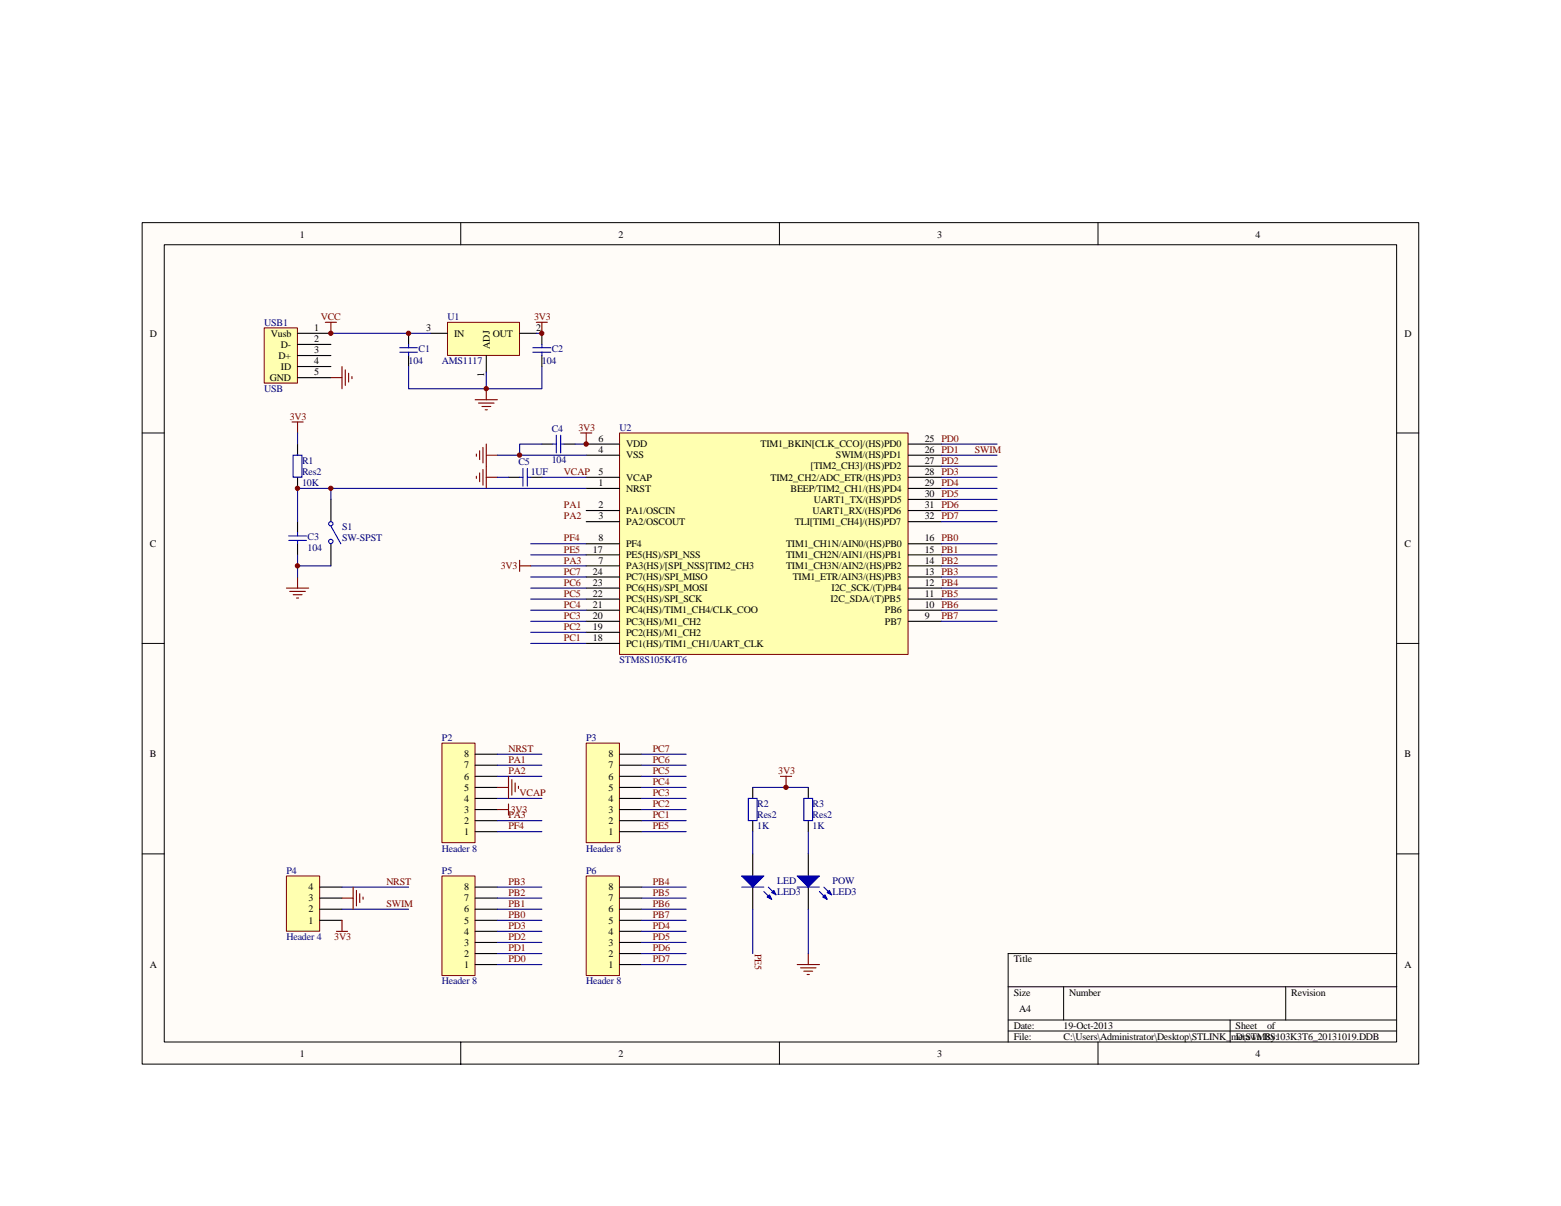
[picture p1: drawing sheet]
<svg xmlns="http://www.w3.org/2000/svg" width="279mm" height="216mm" viewBox="0 0 279 216" stroke-linecap="round" stroke-linejoin="round" font-family="sans-serif">
<path d="M25.4 39.9h228.5v150.6h-228.5z" fill="#fffcf8"/>
<g fill="none" stroke="#000" stroke-width=".18">
<path d="M25.4 39.9h228.5v150.6h-228.5zM82.5 39.9v3.9M139.5 39.9v3.9M196.5 39.9v3.9M29.4 43.8h220.6v142.7h-220.6zM25.4 77.5h4M250 77.5h4M25.4 115.2h4M250 115.2h4M25.4 152.9h4M250 152.9h4M180.4 176.7h69.6"/>
<path d="M190.4 176.7v5.9M230.1 176.7v5.9M250 170.7h-69.6v15.9M82.5 186.6v3.9M139.5 186.6v3.9M180.4 182.6h69.6M180.4 184.6h69.6M196.5 186.6v3.9M220.2 182.6v4"/>
</g>
<path d="M73.1 59.7v2M53.3 79.5v2M73.1 63.6v2M53.3 85.4v2" fill="none" stroke="#000" stroke-width=".2"/>
<path d="M71.5 63.1h3.2M71.5 62.3h3.2M73.1 61.7v.6M73.1 63.1v.5M52.5 81.5h1.5v3.9h-1.5z" fill="none" stroke="#00f" stroke-width=".2"/>
<path d="M110.9 77.5h51.6v39.7h-51.6z" fill="#ffffb0"/>
<path d="M110.9 77.5h51.6v39.7h-51.6z" fill="none" stroke="#800000" stroke-width=".18"/>
<g fill="none" stroke="#000" stroke-width=".2">
<path d="M104.9 79.5h6M162.6 79.5h5.9M104.9 81.5h6M104.9 85.4h6M104.9 87.4h6M104.9 91.4h6M104.9 93.4h6M104.9 97.3h6M104.9 99.3h6M162.6 81.5h5.9M162.6 85.4h5.9M162.6 87.4h5.9"/>
<path d="M162.6 91.4h5.9M162.6 93.4h5.9M162.6 97.3h5.9M162.6 99.3h5.9M162.6 83.5h5.9M162.6 89.4h5.9M104.9 101.3h6M104.9 111.2h6M104.9 109.2h6M104.9 107.3h6M104.9 105.3h6M104.9 103.3h6"/>
<path d="M104.9 115.2h6M104.9 113.2h6M162.6 101.3h5.9M162.6 111.2h5.9M162.6 109.2h5.9M162.6 107.3h5.9M162.6 105.3h5.9M162.6 103.3h5.9"/>
</g>
<path d="M80.1 57.7h12.9v5.9h-12.9z" fill="#ffffb0"/>
<path d="M80.1 57.7h12.9v5.9h-12.9z" fill="none" stroke="#800000" stroke-width=".18"/>
<path d="M77.1 59.7h3M93 59.7h3M87 63.6v3M59.2 89.4v4M59.2 97.3v4M144.7 152.9v3.9M144.7 158.8v4" fill="none" stroke="#000" stroke-width=".2"/>
<g fill="none" stroke="#00f" stroke-width=".2">
<path d="M59.2 94.2l1.8 3.1M142.7 158.8h4M146.7 159.6l1.3 1.4M147.4 158.8l1.4 1.4"/>
<circle cx="59.2" cy="96.9" r=".39"/>
<circle cx="59.2" cy="93.8" r=".39"/>
</g>
<g fill="#00f" stroke="#00f" stroke-width=".2">
<path d="M142.7 156.8h4l-2 2z"/>
<path d="M147.7 160.2l.3 .8-.7-.4z"/>
<path d="M148 159.8l.4-.4 .4 .8z"/>
</g>
<path d="M51.3 156.8h5.9v9.9h-5.9z" fill="#ffffb0"/>
<path d="M51.3 156.8h5.9v9.9h-5.9z" fill="none" stroke="#800000" stroke-width=".18"/>
<path d="M57.2 158.8h4M57.2 164.8h4M57.2 162.8h4M57.2 160.8h4" fill="none" stroke="#000" stroke-width=".2"/>
<path d="M79.1 133.1h5.9v17.8h-5.9z" fill="#ffffb0"/>
<path d="M79.1 133h5.9v17.9h-5.9z" fill="none" stroke="#800000" stroke-width=".18"/>
<path d="M85 139h4M85 137h4M85 135h4M85 148.9h4M85 146.9h4M85 144.9h4M85 142.9h4M85 141h4" fill="none" stroke="#000" stroke-width=".2"/>
<path d="M47.3 58.7h5.9v9.9h-5.9z" fill="#ffffb0"/>
<path d="M47.3 58.7h5.9v9.9h-5.9z" fill="none" stroke="#800000" stroke-width=".18"/>
<g fill="none" stroke="#000" stroke-width=".2">
<path d="M53.3 59.7h5.9M97 59.7v2M53.3 61.7h5.9M53.3 63.6h5.9M53.3 65.6h5.9M53.3 67.6h5.9M97 79.5h2M97 63.6v2M100.9 79.5h2M53.3 93.4v2M53.3 97.3v2M91 85.4h2"/>
<path d="M95 85.4h2M134.7 141v1.9M134.7 146.9v2M134.7 152.9v3.9M134.7 158.8v4M144.7 141v1.9M144.7 146.9v2"/>
</g>
<g fill="none" stroke="#000080" stroke-width=".2">
<path d="M59.2 59.7h17.9M96 59.7h1M53.3 77.5v2M73.1 65.6v4h23.9v-4M87 66.6v3M97 79.5h-4v2M102.9 79.5h2M168.5 79.5h10M53.3 99.3v4M89 85.4h2M89 81.5h15.9M95 97.3h9.9"/>
<path d="M95 99.3h9.9M97 85.4h7.9M168.5 97.3h10M168.5 99.3h10M168.5 81.5h10M168.5 83.5h10M168.5 85.4h10M168.5 87.4h10M168.5 89.4h10M168.5 91.4h10M168.5 93.4h10M53.3 101.3h5.9"/>
<path d="M95 101.3h9.9M95 103.3h9.9M95 105.3h9.9M95 107.3h9.9M95 109.2h9.9M95 111.2h9.9M95 113.2h9.9M95 115.2h9.9M168.5 101.3h10M168.5 103.3h10M168.5 105.3h10M168.5 107.2h10"/>
<path d="M168.5 109.2h10M168.5 111.2h10M89 139h8M89 137h8M89 135h8M61.2 158.8h11.9M89 148.9h8M89 146.9h8M89 142.9h8M134.7 148.9v4M134.7 141h10M144.7 148.9v4"/>
<path d="M61.2 162.8h11.9M134.7 162.8v7.9M144.7 162.8v7.9"/>
</g>
<g fill="none" stroke="#00f" stroke-width=".2">
<path d="M95.4 63.1h3.2M95.4 62.3h3.2M97 61.7v.6M97 63.1v.5M99 79.5h.6M99.6 77.9v3.2M100.4 79.5h.5M100.4 77.9v3.2M51.7 96.8h3.1M51.7 95.9h3.1M53.3 95.4v.5M53.3 96.8v.5"/>
<path d="M93 85.4h.6M93.6 83.9v3.1M94.4 83.9v3.1M94.4 85.4h.6M132.7 158.8h4M133.9 142.9h1.6v4h-1.6zM136.7 159.6l1.4 1.4M137.5 158.8l1.4 1.4M143.9 142.9h1.5v4h-1.5z"/>
</g>
<g fill="none" stroke="#800000" stroke-width=".2">
<path d="M96 57.7h2M97 57.7v2M52.3 75.5h2M53.3 75.5v2M59.2 67.6h2M61.2 65.6v4M61.8 66.2v2.8M62.4 66.8v1.6M63 67.4v.4M85 71.6h4M85.6 72.2h2.8M86.3 72.8h1.5"/>
<path d="M86.8 73.4h.4M87 79.5v7.9M87 69.6v2M103.9 77.5h2M104.9 77.5v2M85.3 81.3v.4M85.3 85.3v.3M85.9 80.7v1.6M85.9 84.7v1.5M86.4 80.1v2.8M86.4 84.1v2.7M87 85.4h2"/>
<path d="M87 81.5h2M51.3 105.3h3.9M51.9 105.9h2.8M52.5 106.5h1.6M53.1 107.1h.3M53.3 103.3v2M139.7 139h2M140.7 139v2M63.2 158.8v4M63.8 159.4v2.8M64.4 160v1.6M60.2 166.7h2"/>
<path d="M61.2 164.8v1.9M61.2 160.8h2M65 160.6v.4M142.7 172.7h4M143.3 173.3h2.8M143.9 173.9h1.6M144.5 174.5h.4M144.7 170.7v2"/>
</g>
<g fill="#00f" stroke="#00f" stroke-width=".2">
<path d="M132.7 156.8h4l-2 2z"/>
<path d="M137.7 160.2l.4 .8-.8-.4z"/>
<path d="M138.1 159.8l.4-.4 .4 .8z"/>
</g>
<path d="M104.9 133.1h6v17.8h-6z" fill="#ffffb0"/>
<path d="M104.9 133h6v17.9h-6z" fill="none" stroke="#800000" stroke-width=".18"/>
<path d="M110.9 139h4M110.9 137h4M110.9 135h4M110.9 148.9h4M110.9 146.9h4M110.9 144.9h4M110.9 142.9h4M110.9 141h4" fill="none" stroke="#000" stroke-width=".2"/>
<path d="M114.9 135h7.9M114.9 137h7.9M114.9 139h7.9M114.9 141h7.9M114.9 142.9h7.9M114.9 144.9h7.9M114.9 146.9h7.9M114.9 148.9h7.9" fill="none" stroke="#000080" stroke-width=".2"/>
<path d="M58.2 57.7h2M59.2 57.7v2M91 139v3.9M91.6 139.6v2.7M89 144.9h2M89 141h2M91 143.9v2M92.2 140.2v1.6M92.8 140.8v.4" fill="none" stroke="#800000" stroke-width=".2"/>
<path d="M79.1 156.8h5.9v17.8h-5.9z" fill="#ffffb0"/>
<path d="M79.1 156.8h5.9v17.8h-5.9z" fill="none" stroke="#800000" stroke-width=".18"/>
<path d="M85 158.8h4M85 172.7h4M85 170.7h4M85 168.7h4M85 166.7h4M85 164.8h4M85 162.8h4M85 160.8h4" fill="none" stroke="#000" stroke-width=".2"/>
<path d="M89 158.8h8M89 160.8h8M89 162.8h8M89 164.8h8M89 166.7h8M89 168.7h8M89 170.7h8M89 172.7h8" fill="none" stroke="#000080" stroke-width=".2"/>
<path d="M104.9 156.8h6v17.8h-6z" fill="#ffffb0"/>
<path d="M104.9 156.8h6v17.8h-6z" fill="none" stroke="#800000" stroke-width=".18"/>
<path d="M110.9 158.8h4M110.9 172.7h4M110.9 170.7h4M110.9 168.7h4M110.9 166.7h4M110.9 164.8h4M110.9 162.8h4M110.9 160.8h4" fill="none" stroke="#000" stroke-width=".2"/>
<path d="M59.2 87.4v2M104.9 87.4h-51.6v6M114.9 158.8h7.9M114.9 172.7h7.9M114.9 170.7h7.9M114.9 168.7h7.9M114.9 166.7h7.9M114.9 164.8h7.9M114.9 162.8h7.9M114.9 160.8h7.9" fill="none" stroke="#000080" stroke-width=".2"/>
<g fill="#800000" stroke="#800000" stroke-width=".18">
<circle cx="53.2" cy="101.3" r=".39"/>
<circle cx="53.2" cy="87.4" r=".39"/>
<circle cx="59.2" cy="87.4" r=".39"/>
<circle cx="59.2" cy="59.7" r=".39"/>
<circle cx="73.1" cy="59.7" r=".39"/>
<circle cx="87" cy="69.6" r=".39"/>
<circle cx="93" cy="81.5" r=".39"/>
<circle cx="97" cy="59.7" r=".38"/>
<circle cx="104.9" cy="79.5" r=".39"/>
<circle cx="140.7" cy="140.9" r=".39"/>
</g>
<path d="M93 101.3h2M93 100.3v2" fill="none" stroke="#800000" stroke-width=".2"/>
<g font-size="1.8">
<text x="53.7" y="42.6">1</text>
<text x="110.7" y="42.6">2</text>
<text x="167.7" y="42.6">3</text>
<text x="224.7" y="42.6">4</text>
<text x="56.2" y="59.3">1</text>
<text x="76.3" y="59.3">3</text>
<text x="96" y="59.3">2</text>
<text x="26.8" y="60.3">D</text>
<text x="48.5" y="60.3">Vusb</text>
<text x="49.9" y="64.2">D+</text>
<text x="50.3" y="62.2">D-</text>
<text x="56.2" y="63.2">3</text>
<text x="56.2" y="61.2">2</text>
<text x="56.2" y="65.2">4</text>
<text x="81.3" y="60.3">IN</text>
<text x="87.7" y="62.4" transform="rotate(-90 87.7 62.4)">ADJ</text>
<text x="88.2" y="60.3">OUT</text>
<text x="251.4" y="60.3">D</text>
<text x="48.3" y="68.2">GND</text>
<text x="50.3" y="66.2">ID</text>
<text x="56.2" y="67.2">5</text>
<text x="86.7" y="67.4" transform="rotate(-90 86.7 67.4)">1</text>
<text x="107.1" y="79.1">6</text>
<text x="107.1" y="81.1">4</text>
<text x="112.1" y="80.1">VDD</text>
<text x="112.1" y="82.1">VSS</text>
<text x="136.1" y="80.1">TIM1_BKIN[CLK_CCO]/(HS)PD0</text>
<text x="149.6" y="82.1">SWIM/(HS)PD1</text>
<text x="165.5" y="83.1">27 PD2</text>
<text x="165.5" y="79.1">25 PD0</text>
<text x="165.5" y="81.1">26 PD1</text>
<text x="107.1" y="85">5</text>
<text x="107.1" y="87">1</text>
<text x="112.1" y="86">VCAP</text>
<text x="112.1" y="88">NRST</text>
<text x="137.9" y="86">TIM2_CH2/ADC_ETR/(HS)PD3</text>
<text x="141.5" y="88">BEEP/TIM2_CH1/(HS)PD4</text>
<text x="145.1" y="84">[TIM2_CH3]/(HS)PD2</text>
<text x="145.7" y="90">UART1_TX/(HS)PD5</text>
<text x="165.5" y="85">28 PD3</text>
<text x="165.5" y="87">29 PD4</text>
<text x="165.5" y="89">30 PD5</text>
<text x="107.1" y="91">2</text>
<text x="107.1" y="93">3</text>
<text x="112.1" y="92">PA1/OSCIN</text>
<text x="112.1" y="94">PA2/OSCOUT</text>
<text x="142.3" y="94">TLI[TIM1_CH4]/(HS)PD7</text>
<text x="145.5" y="92">UART1_RX/(HS)PD6</text>
<text x="165.5" y="93">32 PD7</text>
<text x="165.5" y="91">31 PD6</text>
<text x="26.8" y="97.9">C</text>
<text x="106.1" y="98.9">17</text>
<text x="107.1" y="100.9">7</text>
<text x="107.1" y="96.9">8</text>
<text x="112.1" y="101.9">PA3(HS)/[SPI_NSS]TIM2_CH3</text>
<text x="112.1" y="97.9">PF4</text>
<text x="112.1" y="99.9">PE5(HS)/SPI_NSS</text>
<text x="140.7" y="101.9">TIM1_CH3N/AIN2/(HS)PB2</text>
<text x="140.7" y="99.9">TIM1_CH2N/AIN1/(HS)PB1</text>
<text x="140.7" y="97.9">TIM1_CH1N/AIN0/(HS)PB0</text>
<text x="165.5" y="100.9">14 PB2</text>
<text x="165.5" y="98.9">15 PB1</text>
<text x="165.5" y="96.9">16 PB0</text>
<text x="251.4" y="97.9">C</text>
<text x="106.1" y="106.8">22</text>
<text x="106.1" y="104.9">23</text>
<text x="106.1" y="102.9">24</text>
<text x="112.1" y="107.8">PC5(HS)/SPI_SCK</text>
<text x="112.1" y="105.9">PC6(HS)/SPI_MOSI</text>
<text x="112.1" y="103.9">PC7(HS)/SPI_MISO</text>
<text x="141.9" y="103.9">TIM1_ETR/AIN3/(HS)PB3</text>
<text x="148.6" y="107.8">I2C_SDA/(T)PB5</text>
<text x="148.8" y="105.9">I2C_SCK/(T)PB4</text>
<text x="165.5" y="104.9">12 PB4</text>
<text x="165.5" y="102.9">13 PB3</text>
<text x="165.5" y="106.8">11 PB5</text>
<text x="106.1" y="112.8">19</text>
<text x="106.1" y="110.8">20</text>
<text x="106.1" y="108.8">21</text>
<text x="112.1" y="113.8">PC2(HS)/M1_CH2</text>
<text x="112.1" y="111.8">PC3(HS)/M1_CH2</text>
<text x="112.1" y="109.8">PC4(HS)/TIM1_CH4/CLK_COO</text>
<text x="158.4" y="111.8">PB7</text>
<text x="158.4" y="109.8">PB6</text>
<text x="165.5" y="110.8">9</text>
<text x="165.5" y="108.8">10 PB6</text>
<text x="106.1" y="114.8">18</text>
<text x="112.1" y="115.8">PC1(HS)/TIM1_CH1/UART_CLK</text>
<text x="26.8" y="135.6">B</text>
<text x="83.1" y="137.6">7</text>
<text x="83.1" y="135.6">8</text>
<text x="108.9" y="137.6">7</text>
<text x="108.9" y="135.6">8</text>
<text x="251.4" y="135.6">B</text>
<text x="83.1" y="143.5">4</text>
<text x="83.1" y="141.5">5</text>
<text x="83.1" y="139.6">6</text>
<text x="108.9" y="143.5">4</text>
<text x="108.9" y="141.5">5</text>
<text x="108.9" y="139.6">6</text>
<text x="83.1" y="149.5">1</text>
<text x="83.1" y="147.5">2</text>
<text x="83.1" y="145.5">3</text>
<text x="108.9" y="149.5">1</text>
<text x="108.9" y="147.5">2</text>
<text x="108.9" y="145.5">3</text>
<text x="55.2" y="161.4">3</text>
<text x="55.2" y="159.4">4</text>
<text x="83.1" y="161.4">7</text>
<text x="83.1" y="159.4">8</text>
<text x="108.9" y="161.4">7</text>
<text x="108.9" y="159.4">8</text>
<text x="55.2" y="165.3">1</text>
<text x="55.2" y="163.3">2</text>
<text x="83.1" y="167.3">4</text>
<text x="83.1" y="165.3">5</text>
<text x="83.1" y="163.3">6</text>
<text x="108.9" y="167.3">4</text>
<text x="108.9" y="165.3">5</text>
<text x="108.9" y="163.3">6</text>
<text x="26.8" y="173.2">A</text>
<text x="83.1" y="173.2">1</text>
<text x="83.1" y="171.3">2</text>
<text x="83.1" y="169.3">3</text>
<text x="108.9" y="173.2">1</text>
<text x="108.9" y="171.3">2</text>
<text x="108.9" y="169.3">3</text>
<text x="181.4" y="172.3">Title</text>
<text x="251.4" y="173.2">A</text>
<text x="181.4" y="178.2">Size</text>
<text x="191.4" y="178.2">Number</text>
<text x="231.1" y="178.2">Revision</text>
<text x="181.4" y="184.2">Date:</text>
<text x="182.4" y="181.2">A4</text>
<text x="190.4" y="184.2">19-Oct-2013</text>
<text x="221.2" y="184.2">Sheet</text>
<text x="226.8" y="184.2">of</text>
<text x="53.7" y="189.3">1</text>
<text x="110.7" y="189.3">2</text>
<text x="167.7" y="189.3">3</text>
<text x="181.4" y="186.1">File:</text>
<text x="190.4" y="186.1">C:\Users\Administrator\Desktop\STLINK_me\STM8S103K3T6_20131019.DDB</text>
<text x="221.2" y="186.1">Drawn By:</text>
<text x="224.7" y="189.3">4</text>
</g>
<g font-size="1.8" fill="#000080">
<text x="47.3" y="58.3">USB1</text>
<text x="80.1" y="57.3">U1</text>
<text x="73.1" y="65.2">104</text>
<text x="74.9" y="63">C1</text>
<text x="79.1" y="65.2">AMS1117</text>
<text x="97" y="65.2">104</text>
<text x="98.8" y="63">C2</text>
<text x="47.3" y="70.2">USB</text>
<text x="98.8" y="77.3">C4</text>
<text x="110.9" y="77.1">U2</text>
<text x="54.1" y="83.1">R1</text>
<text x="92.8" y="83.2">C5</text>
<text x="98.8" y="82.8">104</text>
<text x="54.1" y="85">Res2</text>
<text x="54.1" y="87">10K</text>
<text x="95" y="85">1UF</text>
<text x="61.2" y="95">S1</text>
<text x="55.1" y="96.7">C3</text>
<text x="55.1" y="98.7">104</text>
<text x="61.2" y="96.9">SW-SPST</text>
<text x="110.9" y="118.7">STM8S105K4T6</text>
<text x="79.1" y="132.6">P2</text>
<text x="104.9" y="132.6">P3</text>
<text x="135.5" y="144.5">R2</text>
<text x="135.5" y="146.5">Res2</text>
<text x="135.5" y="148.5">1K</text>
<text x="145.5" y="144.5">R3</text>
<text x="145.5" y="146.5">Res2</text>
<text x="145.5" y="148.5">1K</text>
<text x="79.1" y="152.4">Header 8</text>
<text x="104.9" y="152.4">Header 8</text>
<text x="51.3" y="156.4">P4</text>
<text x="79.1" y="156.4">P5</text>
<text x="104.9" y="156.4">P6</text>
<text x="139.1" y="158.2">LED</text>
<text x="139.1" y="160.2">LED3</text>
<text x="149" y="158.2">POW</text>
<text x="149" y="160.2">LED3</text>
<text x="51.3" y="168.3">Header 4</text>
<text x="79.1" y="176.2">Header 8</text>
<text x="104.9" y="176.2">Header 8</text>
</g>
<g font-size="1.8" fill="#800000">
<text x="57.4" y="57.3">VCC</text>
<text x="95.6" y="57.3">3V3</text>
<text x="51.9" y="75.1">3V3</text>
<text x="103.5" y="77.1">3V3</text>
<text x="174.5" y="81.1">SWIM</text>
<text x="100.9" y="85">VCAP</text>
<text x="100.9" y="91">PA1</text>
<text x="100.9" y="93">PA2</text>
<text x="89.6" y="101.9">3V3</text>
<text x="100.9" y="96.9">PF4</text>
<text x="100.9" y="98.9">PE5</text>
<text x="100.9" y="100.9">PA3</text>
<text x="100.9" y="106.8">PC5</text>
<text x="100.9" y="104.9">PC6</text>
<text x="100.9" y="102.9">PC7</text>
<text x="100.9" y="112.8">PC2</text>
<text x="100.9" y="110.8">PC3</text>
<text x="100.9" y="108.8">PC4</text>
<text x="168.5" y="110.8">PB7</text>
<text x="100.9" y="114.8">PC1</text>
<text x="91" y="134.6">NRST</text>
<text x="91" y="136.6">PA1</text>
<text x="116.8" y="136.6">PC6</text>
<text x="116.8" y="134.6">PC7</text>
<text x="91" y="138.6">PA2</text>
<text x="93" y="142.5">VCAP</text>
<text x="116.8" y="142.5">PC3</text>
<text x="116.8" y="140.5">PC4</text>
<text x="116.8" y="138.6">PC5</text>
<text x="139.3" y="138.6">3V3</text>
<text x="91" y="146.5">PA3</text>
<text x="91" y="148.5">PF4</text>
<text x="91.4" y="145.5">3V3</text>
<text x="116.8" y="148.5">PE5</text>
<text x="116.8" y="146.5">PC1</text>
<text x="116.8" y="144.5">PC2</text>
<text x="69.2" y="158.4">NRST</text>
<text x="91" y="160.4">PB2</text>
<text x="91" y="158.4">PB3</text>
<text x="116.8" y="158.4">PB4</text>
<text x="116.8" y="160.4">PB5</text>
<text x="69.2" y="162.3">SWIM</text>
<text x="91" y="166.3">PD3</text>
<text x="91" y="164.3">PB0</text>
<text x="91" y="162.3">PB1</text>
<text x="116.8" y="166.3">PD4</text>
<text x="116.8" y="162.3">PB6</text>
<text x="116.8" y="164.3">PB7</text>
<text x="59.8" y="168.3">3V3</text>
<text x="91" y="172.3">PD0</text>
<text x="91" y="170.3">PD1</text>
<text x="91" y="168.3">PD2</text>
<text x="116.8" y="168.3">PD5</text>
<text x="116.8" y="170.3">PD6</text>
<text x="116.8" y="172.3">PD7</text>
<text x="135.1" y="170.7" transform="rotate(90 135.1 170.7)">PE5</text>
</g>
</svg>
